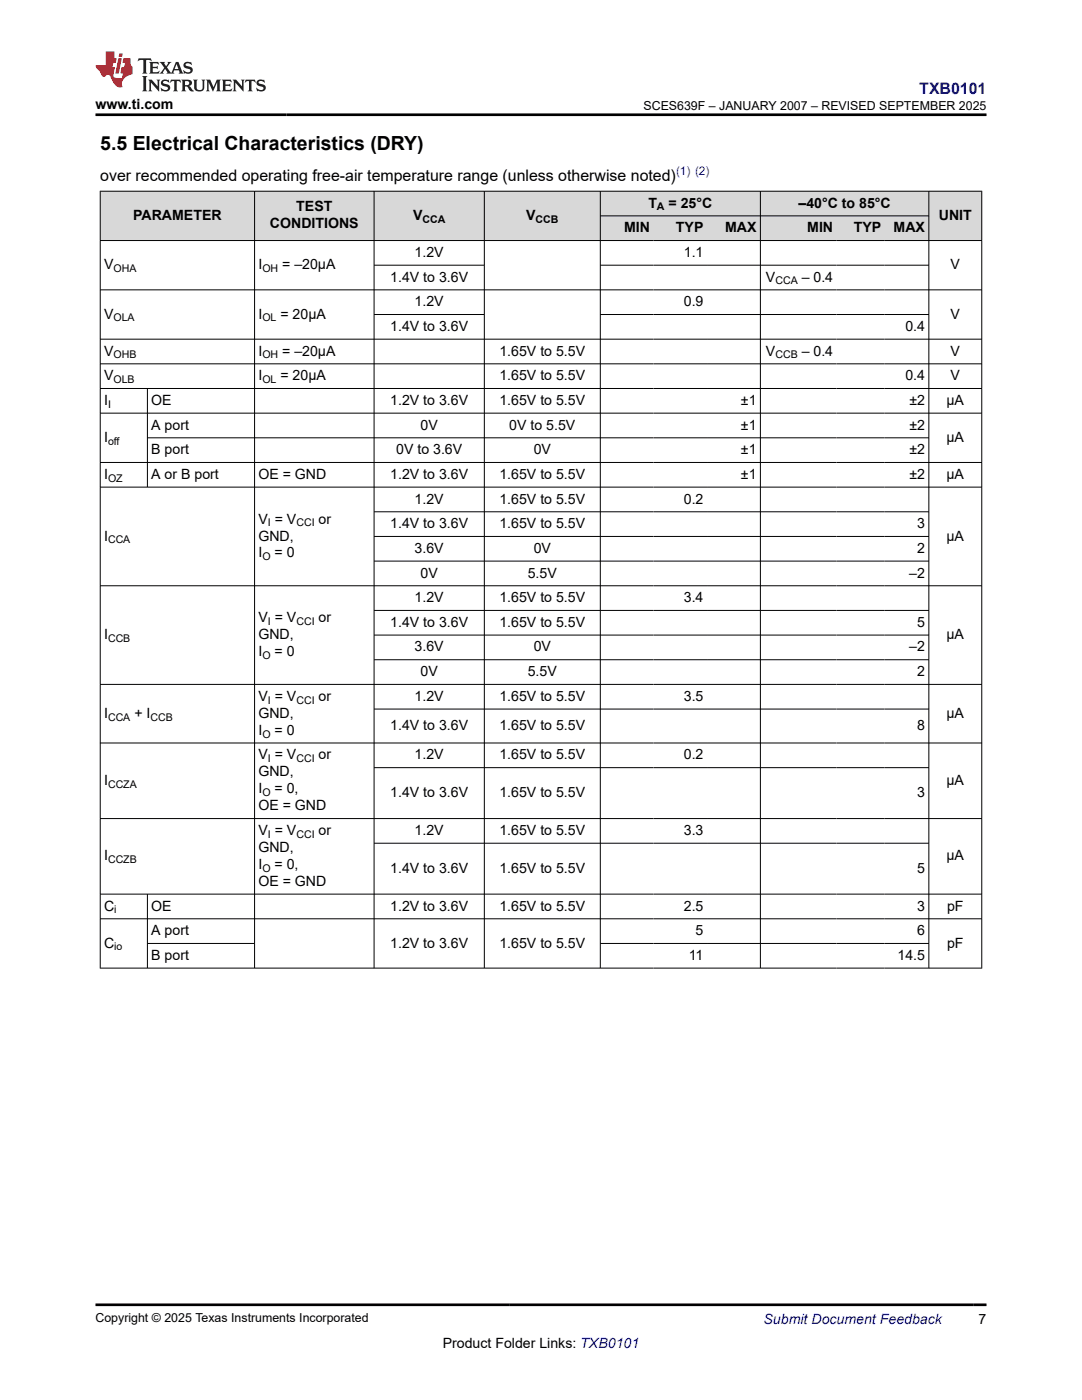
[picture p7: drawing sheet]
<svg xmlns="http://www.w3.org/2000/svg" width="216mm" height="279mm" viewBox="0 0 216 279" stroke-linecap="round" stroke-linejoin="round" font-family="sans-serif">
<g fill="#d8d8d8">
<path d="M20 38.2h175.9v4.9h-175.9z" fill-rule="evenodd"/>
<path d="M20.1 38.2h30.6v9.7h-30.6z" fill-rule="evenodd"/>
<path d="M50.9 38.2h23.7v9.7h-23.7z" fill-rule="evenodd"/>
<path d="M74.7 38.2h21.9v9.7h-21.9z" fill-rule="evenodd"/>
<path d="M96.7 38.2h23v9.7h-23z" fill-rule="evenodd"/>
<path d="M119.8 38.2h31.9v4.8h-31.9z" fill-rule="evenodd"/>
<path d="M151.8 38.2h33.5v4.8h-33.5z" fill-rule="evenodd"/>
<path d="M185.4 38.2h10.4v9.7h-10.4z" fill-rule="evenodd"/>
<path d="M119.8 43.1h10.6v4.8h-10.6z" fill-rule="evenodd"/>
<path d="M130.4 43.1h10.7v4.8h-10.7z" fill-rule="evenodd"/>
<path d="M141.1 43.1h10.6v4.8h-10.6z" fill-rule="evenodd"/>
<path d="M151.8 43.1h15.1v4.8h-15.1z" fill-rule="evenodd"/>
<path d="M166.9 43.1h9.6v4.8h-9.6z" fill-rule="evenodd"/>
<path d="M176.5 43.1h8.8v4.8h-8.8z" fill-rule="evenodd"/>
</g>
<g fill="none" stroke="#000" stroke-width=".2">
<path d="M19.9 38.2h176.1M20 38.1v155.2M50.8 38.1v155.2M74.6 38.1v155.2M96.6 38.1v155.2M119.8 38.1v155.2M151.7 38.1v155.2M185.3 38.1v155.2M195.9 38.1v155.2M19.9 48h176.1M19.9 57.8h176.1M74.6 52.9h22.1"/>
<path d="M119.8 43.1h65.6M119.8 52.9h65.6M19.9 67.7h176.1M19.9 72.6h176.1M19.9 77.5h176.1M29.4 77.5v19.8M74.6 62.8h22.1M119.8 62.8h65.6M19.9 82.5h176.1M19.9 92.3h176.1M19.9 97.2h176.1M29.4 87.4h156"/>
<path d="M19.9 116.9h176.1M74.6 102.1h110.8M74.6 107.1h110.8M74.6 112h110.8M19.9 136.6h176.1M74.6 121.8h110.8M74.6 126.7h110.8M74.6 131.7h110.8M19.9 148.3h176.1M74.6 141.5h110.8M74.6 153.2h110.8M19.9 163.4h176.1"/>
<path d="M19.9 178.4h176.1M29.4 178.4v14.9M74.6 168.3h110.8M19.9 183.4h176.1M19.9 193.2h176.1M29.4 188.3h21.5M119.8 188.3h65.6"/>
</g>
<path d="M27.7 11.6l-.2 .6 .5-.2h.6v.1v2.2l-.2 .4h1l-.2-.4v-2.2v-.1h.5l.5 .2-.1-.6zM29.8 12.4l.2 .3v1.6l-.2 .4h1.9l.1-.6a1.08 1.08 0 0 1-1.3 .2v-.7h.6l.4 .2v-.7l-.4 .2h-.6v-.5l.2-.2a1 1 0 0 1 1 .3l-.1-.5zM31.8 12.4l1 1.1-1 1.2h.9l-.2-.2 .4-.8 .5 .8-.2 .2h1.6l-.2-.2 .1-.5h1l.1 .5-.1 .2h.9l-.2-.4-.8-1.9h-.5l-1 2.1-.8-1.1 .9-1h-.8l.2 .2-.5 .6-.3-.6 .1-.2zM35.2 12.8l.4 1h-.8zM36.8 12.5a.65 .65 0 0 0-.2 .7 .65 .65 0 0 0 .6 .5l.7 .1 .1 .3a.79 .79 0 0 1-.7 .4 .79 .79 0 0 1-.7-.5l.1 .7 .2-.1a.93 .93 0 0 0 1.1 0 .93 .93 0 0 0 .4-.9 1.46 1.46 0 0 0-1.2-.6l-.1-.3a1.09 1.09 0 0 1 1.2 .2l-.2-.6-.1 .1-.6-.2zM28.4 15.2l.2 .4v2.2l-.2 .4h1l-.2-.4v-2.2l.2-.4zM29.6 15.9l.2 .4v1.5l-.2 .4h.8l-.3-.4v-1.3l1.7 1.8v-2l.2-.4h-.8l.2 .2 .1 1.1-1.2-1.3zM32.3 16a.65 .65 0 0 0-.2 .8 .65 .65 0 0 0 .7 .4l.6 .2 .1 .2a.79 .79 0 0 1-.7 .4 .79 .79 0 0 1-.7-.5l.1 .7 .2-.1a.93 .93 0 0 0 1.1 .1 .93 .93 0 0 0 .4-1 1.46 1.46 0 0 0-1.2-.5l-.1-.4a1.09 1.09 0 0 1 1.2 .2l-.2-.6-.1 .1-.6-.1zM34.1 15.9l-.1 .6a.63 .63 0 0 1 .7-.3l.1 1.6-.3 .4h1l-.2-.4v-1.6a.66 .66 0 0 1 .8 .3l-.1-.6zM36.2 15.9l.2 .4v1.5l-.2 .4h.9l-.2-.2v-.7h.5l.1 .2a.79 .79 0 0 0 1.2 .6l-1-.9a.61 .61 0 0 0 .6-.6 .61 .61 0 0 0-.5-.7zM36.9 16.2h.2a.47 .47 0 0 1 .5 .1 .47 .47 0 0 1 .1 .5l-.2 .1-.6 .1zM38.5 15.9l.2 .2a2.27 2.27 0 0 0 .4 2 1.04 1.04 0 0 0 1.7-.7v-1.3l.2-.2h-.8l.2 .4v1.1a.6 .6 0 0 1-.6 .6 .6 .6 0 0 1-.6-.6v-1.1l.3-.4zM41.1 15.9l.2 .4v1.5l-.2 .4h.7l-.2-.4v-1.4l.9 1.9 .8-1.9v1.4l-.2 .4h1l-.3-.4v-1.5l.3-.4h-.8l-.7 1.5-.7-1.5zM44.3 15.9l.2 .4v1.5l-.2 .4h1.9l.1-.6a1.09 1.09 0 0 1-1.3 .2v-.7h.6l.4 .2v-.6l-.4 .2h-.6v-.6l.2-.1a1.01 1.01 0 0 1 1 .3l-.1-.6zM46.4 15.9l.3 .4v1.5l-.3 .4h.8l-.2-.4v-1.3l1.6 1.8v-2l.2-.4h-.7l.2 .2v1.1l-1.2-1.3zM49 15.9l-.1 .6a.63 .63 0 0 1 .8-.3v1.6l-.3 .4h1l-.2-.4v-1.6a.66 .66 0 0 1 .8 .3l-.1-.6zM51.4 16a.65 .65 0 0 0-.2 .8 .65 .65 0 0 0 .6 .4l.6 .2 .2 .2a.79 .79 0 0 1-.8 .4 .79 .79 0 0 1-.6-.5l.1 .7 .2-.1a.93 .93 0 0 0 1 .1 .93 .93 0 0 0 .5-1 1.46 1.46 0 0 0-1.3-.5l-.1-.4a1.09 1.09 0 0 1 1.3 .2l-.2-.6-.2 .1-.5-.1z" fill="#231f20"/>
<path d="M21.1 10.3v2.7h-2.1l.1 .4 .9 1a.95 .95 0 0 0 .9 .9 .59 .59 0 0 1 .6-.4 .59 .59 0 0 1 .5 .3l.4 .8a1.59 1.59 0 0 0 2.1 1.4 1.61 1.61 0 0 1 1-2.3l1-.3-.1-1.5a1.59 1.59 0 0 1-.4-1.7h-1.4l-.2 .9h.5l-.1 .9h-.5l-.2 .9v.3l.4 .1-.2 .9h-.6a.73 .73 0 0 1-1.1-.7l.3-1.5h-.5l.2-.9h.5l.2-.9h-.5v-1.3zM23.6 11.6l-.6 3.1h.7l.6-3.1zM23.8 10.7l-.1 .6h.7l.1-.6z" fill="#ed1c24"/>
<path d="M19 22.9h177.8M19 260.4h177.8" fill="none" stroke="#000" stroke-width=".53"/>
<text font-size="3.9" x="20" y="29.9">5.5 Electrical Characteristics (DRY)</text>
<text font-size="3.2" fill="#00f" x="183.4" y="18.7">TXB0101</text>
<text font-size="3.2" x="20" y="36.1">over recommended operating free-air temperature range (unless otherwise noted)</text>
<g font-size="2.8">
<text x="19" y="21.8">www.ti.com</text>
<text x="129.4" y="41.4">T</text>
<text x="133.4" y="41.4">= 25°C</text>
<text x="159.3" y="41.4">–40°C to 85°C</text>
<text x="26.6" y="43.9">PARAMETER</text>
<text x="53.9" y="45.6">CONDITIONS</text>
<text x="59.1" y="42.2">TEST</text>
<text x="82.4" y="43.9">V</text>
<text x="105" y="43.9">V</text>
<text x="124.6" y="46.4">MIN</text>
<text x="134.9" y="46.4">TYP</text>
<text x="144.7" y="46.4">MAX</text>
<text x="161.1" y="46.4">MIN</text>
<text x="170.3" y="46.4">TYP</text>
<text x="178.3" y="46.4">MAX</text>
<text x="187.3" y="43.9">UNIT</text>
<text x="20.8" y="53.7">V</text>
<text x="51.6" y="53.7">I</text>
<text x="56.3" y="53.7">= –20μA</text>
<text x="82.7" y="51.3">1.2V</text>
<text x="136.5" y="51.3">1.1</text>
<text x="189.7" y="53.7">V</text>
<text x="77.9" y="56.2">1.4V to 3.6V</text>
<text x="152.8" y="56.2">V</text>
<text x="160" y="56.2">– 0.4</text>
<text x="20.8" y="63.6">V</text>
<text x="51.6" y="63.6">I</text>
<text x="56" y="63.6">= 20μA</text>
<text x="82.7" y="61.1">1.2V</text>
<text x="136.5" y="61.1">0.9</text>
<text x="189.7" y="63.6">V</text>
<text x="20.8" y="71">V</text>
<text x="51.6" y="71">I</text>
<text x="56.3" y="71">= –20μA</text>
<text x="77.9" y="66">1.4V to 3.6V</text>
<text x="99.7" y="71">1.65V to 5.5V</text>
<text x="152.8" y="71">V</text>
<text x="160" y="71">– 0.4</text>
<text x="180.7" y="66">0.4</text>
<text x="189.7" y="71">V</text>
<text x="20.8" y="75.9">V</text>
<text x="51.6" y="75.9">I</text>
<text x="56" y="75.9">= 20μA</text>
<text x="99.7" y="75.9">1.65V to 5.5V</text>
<text x="180.7" y="75.9">0.4</text>
<text x="189.7" y="75.9">V</text>
<text x="20.8" y="80.8">I</text>
<text x="30.2" y="80.8">OE</text>
<text x="77.9" y="80.8">1.2V to 3.6V</text>
<text x="99.7" y="80.8">1.65V to 5.5V</text>
<text x="147.8" y="80.8">±1</text>
<text x="181.5" y="80.8">±2</text>
<text x="188.9" y="80.8">μA</text>
<text x="20.8" y="88.2">I</text>
<text x="30.2" y="85.7">A port</text>
<text x="83.9" y="85.7">0V</text>
<text x="101.6" y="85.7">0V to 5.5V</text>
<text x="147.8" y="85.7">±1</text>
<text x="181.5" y="85.7">±2</text>
<text x="188.9" y="88.2">μA</text>
<text x="20.8" y="95.6">I</text>
<text x="30.2" y="90.6">B port</text>
<text x="30.2" y="95.6">A or B port</text>
<text x="51.6" y="95.6">OE = GND</text>
<text x="77.9" y="95.6">1.2V to 3.6V</text>
<text x="79.1" y="90.6">0V to 3.6V</text>
<text x="99.7" y="95.6">1.65V to 5.5V</text>
<text x="106.5" y="90.6">0V</text>
<text x="147.8" y="90.6">±1</text>
<text x="147.8" y="95.6">±1</text>
<text x="181.5" y="90.6">±2</text>
<text x="181.5" y="95.6">±2</text>
<text x="188.9" y="95.6">μA</text>
<text x="82.7" y="100.5">1.2V</text>
<text x="99.7" y="100.5">1.65V to 5.5V</text>
<text x="136.5" y="100.5">0.2</text>
<text x="20.8" y="107.9">I</text>
<text x="51.6" y="104.5">V = V</text>
<text x="51.6" y="107.9">GND,</text>
<text x="63.6" y="104.5">or</text>
<text x="77.9" y="105.4">1.4V to 3.6V</text>
<text x="99.7" y="105.4">1.65V to 5.5V</text>
<text x="183" y="105.4">3</text>
<text x="188.9" y="107.9">μA</text>
<text x="51.6" y="111.3">I</text>
<text x="54.8" y="111.3">= 0</text>
<text x="82.7" y="110.3">3.6V</text>
<text x="106.5" y="110.3">0V</text>
<text x="183" y="110.3">2</text>
<text x="83.9" y="115.3">0V</text>
<text x="105.3" y="115.3">5.5V</text>
<text x="181.4" y="115.3">–2</text>
<text x="51.6" y="124.2">V = V</text>
<text x="63.6" y="124.2">or</text>
<text x="77.9" y="125.1">1.4V to 3.6V</text>
<text x="82.7" y="120.2">1.2V</text>
<text x="99.7" y="120.2">1.65V to 5.5V</text>
<text x="99.7" y="125.1">1.65V to 5.5V</text>
<text x="136.5" y="120.2">3.4</text>
<text x="183" y="125.1">5</text>
<text x="20.8" y="127.6">I</text>
<text x="51.6" y="127.6">GND,</text>
<text x="51.6" y="130.9">I</text>
<text x="54.8" y="130.9">= 0</text>
<text x="82.7" y="130">3.6V</text>
<text x="106.5" y="130">0V</text>
<text x="181.4" y="130">–2</text>
<text x="188.9" y="127.6">μA</text>
<text x="83.9" y="134.9">0V</text>
<text x="105.3" y="134.9">5.5V</text>
<text x="183" y="134.9">2</text>
<text x="20.8" y="143.2">I</text>
<text x="26.8" y="143.2">+ I</text>
<text x="51.6" y="139.9">V = V</text>
<text x="51.6" y="143.2">GND,</text>
<text x="63.6" y="139.9">or</text>
<text x="82.7" y="139.9">1.2V</text>
<text x="99.7" y="139.9">1.65V to 5.5V</text>
<text x="136.5" y="139.9">3.5</text>
<text x="188.9" y="143.2">μA</text>
<text x="51.6" y="146.6">I</text>
<text x="54.8" y="146.6">= 0</text>
<text x="77.9" y="145.7">1.4V to 3.6V</text>
<text x="99.7" y="145.7">1.65V to 5.5V</text>
<text x="183" y="145.7">8</text>
<text x="51.6" y="151.6">V = V</text>
<text x="51.6" y="154.9">GND,</text>
<text x="63.6" y="151.6">or</text>
<text x="82.7" y="151.6">1.2V</text>
<text x="99.7" y="151.6">1.65V to 5.5V</text>
<text x="136.5" y="151.6">0.2</text>
<text x="20.8" y="156.6">I</text>
<text x="51.6" y="161.7">OE = GND</text>
<text x="51.6" y="158.3">I</text>
<text x="54.8" y="158.3">= 0,</text>
<text x="77.9" y="159.1">1.4V to 3.6V</text>
<text x="99.7" y="159.1">1.65V to 5.5V</text>
<text x="183" y="159.1">3</text>
<text x="188.9" y="156.6">μA</text>
<text x="51.6" y="166.6">V = V</text>
<text x="63.6" y="166.6">or</text>
<text x="82.7" y="166.6">1.2V</text>
<text x="99.7" y="166.6">1.65V to 5.5V</text>
<text x="136.5" y="166.6">3.3</text>
<text x="20.8" y="171.7">I</text>
<text x="51.6" y="170">GND,</text>
<text x="51.6" y="173.4">I</text>
<text x="54.8" y="173.4">= 0,</text>
<text x="188.9" y="171.7">μA</text>
<text x="51.6" y="176.8">OE = GND</text>
<text x="77.9" y="174.2">1.4V to 3.6V</text>
<text x="99.7" y="174.2">1.65V to 5.5V</text>
<text x="183" y="174.2">5</text>
<text x="20.8" y="181.7">C</text>
<text x="30.2" y="181.7">OE</text>
<text x="77.9" y="181.7">1.2V to 3.6V</text>
<text x="99.7" y="181.7">1.65V to 5.5V</text>
<text x="136.5" y="181.7">2.5</text>
<text x="183" y="181.7">3</text>
<text x="189" y="181.7">pF</text>
<text x="20.8" y="189.1">C</text>
<text x="30.2" y="186.6">A port</text>
<text x="30.2" y="191.6">B port</text>
<text x="77.9" y="189.1">1.2V to 3.6V</text>
<text x="99.7" y="189.1">1.65V to 5.5V</text>
<text x="137.4" y="191.6">11</text>
<text x="138.8" y="186.6">5</text>
<text x="179.1" y="191.6">14.5</text>
<text x="183" y="186.6">6</text>
<text x="189" y="189.1">pF</text>
<text x="88.3" y="269">Product Folder Links: TXB0101</text>
<text x="195.3" y="264.2">7</text>
</g>
<text font-size="2.8" fill="#00f" x="152.4" y="264.2">Submit Document Feedback</text>
<g font-size="2.5">
<text x="128.4" y="21.9">SCES639F – JANUARY 2007 – REVISED SEPTEMBER 2025</text>
<text x="19" y="263.9">Copyright © 2025 Texas Instruments Incorporated</text>
</g>
<text font-size="2.4" fill="#00f" x="134.9" y="35">(1) (2)</text>
<g font-size="2.1">
<text x="131.1" y="42">A</text>
<text x="84.3" y="44.5">CCA</text>
<text x="106.9" y="44.5">CCB</text>
<text x="22.6" y="54.3">OHA</text>
<text x="52.3" y="54.3">OH</text>
<text x="154.7" y="56.8">CCA</text>
<text x="22.6" y="64.1">OLA</text>
<text x="52.3" y="64.1">OL</text>
<text x="22.6" y="71.5">OHB</text>
<text x="52.3" y="71.5">OH</text>
<text x="154.7" y="71.5">CCB</text>
<text x="22.6" y="76.4">OLB</text>
<text x="52.3" y="76.4">OL</text>
<text x="21.6" y="81.4">I</text>
<text x="21.6" y="88.8">off</text>
<text x="21.6" y="96.1">OZ</text>
<text x="53.4" y="105.1">I</text>
<text x="59.1" y="105.1">CCI</text>
<text x="21.6" y="108.4">CCA</text>
<text x="52.3" y="111.8">O</text>
<text x="53.4" y="124.7">I</text>
<text x="59.1" y="124.7">CCI</text>
<text x="21.6" y="128.1">CCB</text>
<text x="52.3" y="131.5">O</text>
<text x="21.6" y="143.8">CCA</text>
<text x="30" y="143.8">CCB</text>
<text x="53.4" y="140.4">I</text>
<text x="59.1" y="140.4">CCI</text>
<text x="52.3" y="147.2">O</text>
<text x="53.4" y="152.1">I</text>
<text x="59.1" y="152.1">CCI</text>
<text x="21.6" y="157.2">CCZA</text>
<text x="52.3" y="158.9">O</text>
<text x="53.4" y="167.2">I</text>
<text x="59.1" y="167.2">CCI</text>
<text x="21.6" y="172.3">CCZB</text>
<text x="52.3" y="174">O</text>
<text x="22.8" y="182.3">i</text>
<text x="22.8" y="189.7">io</text>
</g>
</svg>
